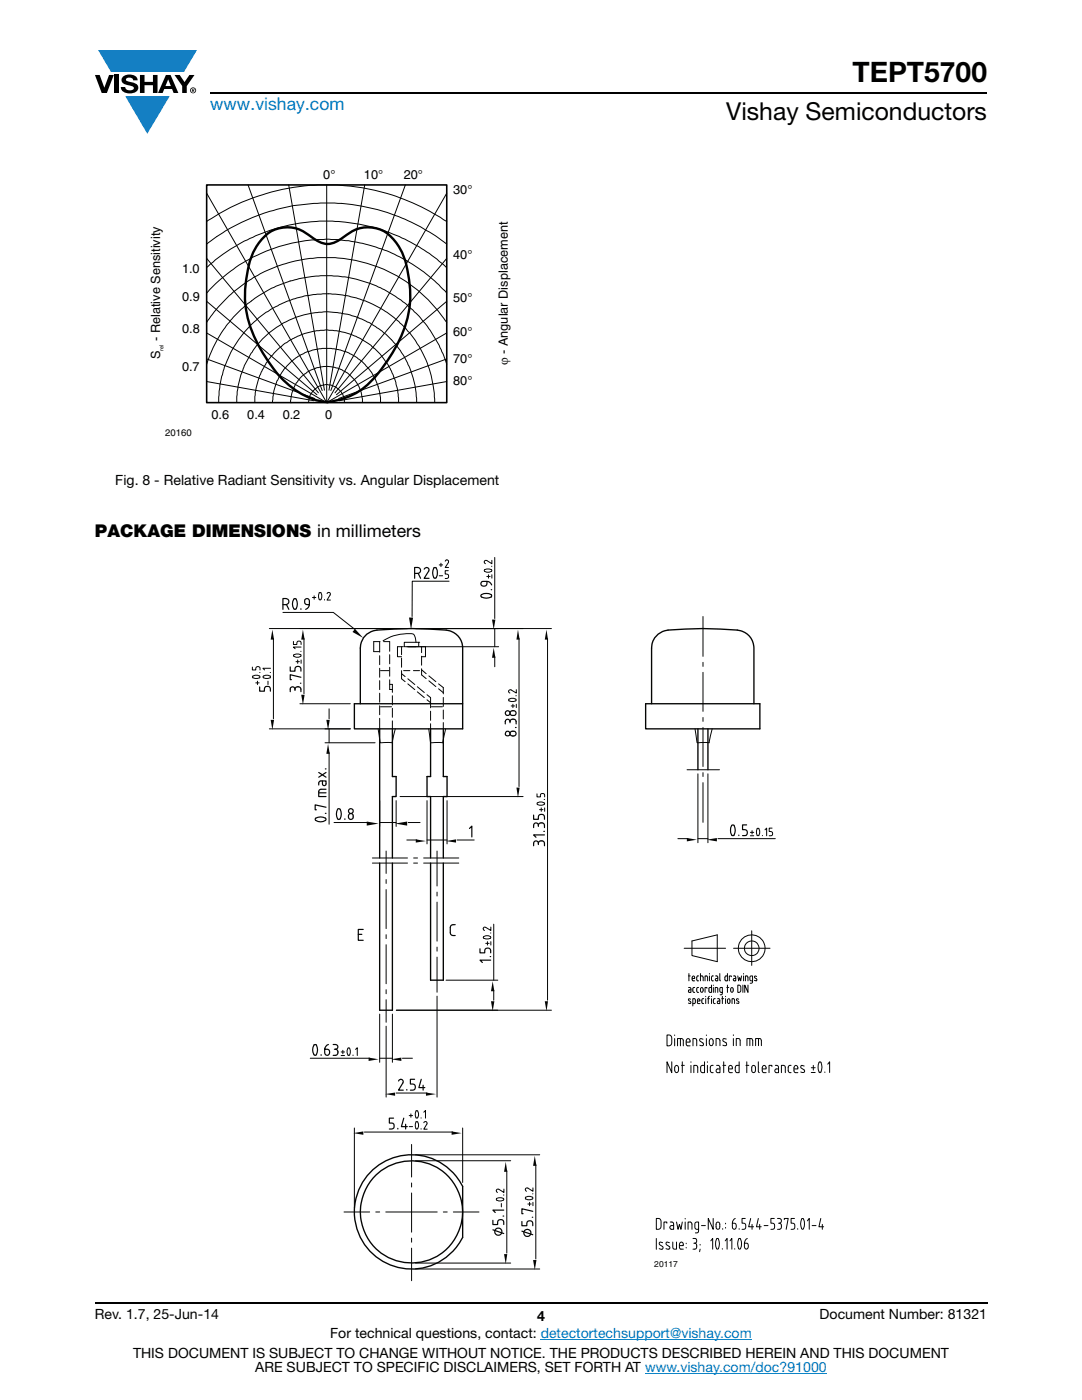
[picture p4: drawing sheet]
<svg xmlns="http://www.w3.org/2000/svg" width="216mm" height="279mm" viewBox="0 0 216 279" stroke-linecap="round" stroke-linejoin="round" font-family="sans-serif">
<g fill="#147fc3">
<path d="M19.6 10h19.7l-2.6 4.3h-1.1h-13.5z"/>
<path d="M25 19.2h8.9l-4.5 7.5z"/>
</g>
<g fill="#000">
<path d="M18.9 15h1l.9 2.5 1-2.5h.9l-1.4 3.6h-1zM22.9 15h.9v3.6h-.9zM24.6 15.3a2.1 2.1 0 0 1 2.8 .3l.1 .4h-.9a.79 .79 0 0 0-.7-.5 .79 .79 0 0 0-.8 .4l.3 .3 1 .2a1.08 1.08 0 0 1 1.2 1 1.08 1.08 0 0 1-1.1 1.2 1.73 1.73 0 0 1-2.4-1.2h.9a.96 .96 0 0 0 .8 .6 .96 .96 0 0 0 .9-.4 1.31 1.31 0 0 0-1.2-.6 1.03 1.03 0 0 1-1.1-.6 1.03 1.03 0 0 1 .2-1.1zM27.9 15h.9v1.3h1.7v-1.3h.9v3.6h-.9v-1.6h-1.7v1.6h-.9zM34.8 15h1.1l.9 1.4 1-1.4h1l-1.5 2.2v1.4h-.9v-1.4z"/>
<path d="M33.6 15.9l.5 1.3h-1.1zM33.1 15l-1.6 3.6h1l.3-.8h1.5l.3 .8h1l-1.6-3.6z"/>
<path d="M38.4 17.8h.2v.2h-.2zM38.3 17.7v.7h.1v-.3l.4 .3-.2-.3 .2-.2-.1-.2z"/>
<path d="M38.1 18a.46 .46 0 0 1 .9 0 .46 .46 0 0 1-.9 0zM37.9 18a.6 .6 0 0 0 1.2 0 .6 .6 0 0 0-1.2 0z"/>
</g>
<path d="M42 18.6h155M18.9 260h178.1" fill="none" stroke="#000" stroke-width=".36"/>
<path d="M107.9 267.3h42.1M128.7 274h36.3" fill="none" stroke="#007ec4" stroke-width=".2"/>
<path d="M29.8 33.5h72.1v54h-72.1z" fill="#fff"/>
<path d="M41.2 36.9h47.9v43.5h-47.9z" fill="none" stroke="#000" stroke-width=".32"/>
<g fill="none" stroke="#000" stroke-width=".2">
<path d="M41.2 38.6l24 41.8M49.5 36.9l14.8 41M57.6 36.9l7.1 41M65.2 36.9v43.5M72.8 36.9l-7.2 41M80.9 36.9l-14.9 41M89.1 38.6l-23.9 41.8M41.2 51.6l22.3 26.8M41.2 44.2a43.5 43.5 0 0 1 22.3-7.3h3.7a43 43 0 0 1 21.9 7.3M41.2 53.4a37 37 0 0 1 9.8-6.3l3-1.2a36.2 36.2 0 0 1 12.3-1.8 36.2 36.2 0 0 1 22.8 9.3M89.1 51.6l-22.3 26.8M89.1 48.7a39.7 39.7 0 0 0-22.3-8.2 39.3 39.3 0 0 0-18.4 3.8 39.6 39.6 0 0 0-7.2 4.4"/>
<path d="M89.1 58.5a33.1 33.1 0 0 0-8.8-6.9 32 32 0 0 0-39.1 6.9M41.2 64.3a28.6 28.6 0 0 1 22.2-12.9h3.5a30.6 30.6 0 0 1 9.7 2.3 29.2 29.2 0 0 1 8.9 6.2l1.4 1.6 2.2 2.8M41.2 66.4l24 14M41.2 71.6l21.6 7.9M41.2 76.1l21.4 3.9M41.2 60.1l22 18.7M89.1 66.4l-23.9 14M89.1 72.7l-1.5-3.8-1.8-3a24.7 24.7 0 0 0-6.9-6.7l-2.2-1.4a25.9 25.9 0 0 0-10.5-2.8h-2.2a25.3 25.3 0 0 0-15.9 6.7l-1.5 1.6a25.6 25.6 0 0 0-5.4 9.4M89.1 60.1l-22 18.7M89.1 71.6l-21.5 7.9M89.1 76.1l-21.4 3.9M43.6 80.4a25.2 25.2 0 0 1 .9-6.4 22.2 22.2 0 0 1 7.1-10.6l1.5-1.1a20.8 20.8 0 0 1 8.3-3.3 21 21 0 0 1 15.8 3.3l1.5 1.1a23 23 0 0 1 4.1 4.5 22.9 22.9 0 0 1 3.9 12.5"/>
<path d="M47.2 80.4l.1-2.2 .8-3.4a18 18 0 0 1 28.9-8.1l1.1 1.1a18.4 18.4 0 0 1 5 12.6M50.8 80.4a14.7 14.7 0 0 1 1.3-6.1 14.3 14.3 0 0 1 22.7-4.7l1.1 1.1a14.9 14.9 0 0 1 3.6 8.7v1M58 80.4h.1M61.6 80.4l.1-1.2 .4-.7a4.1 4.1 0 0 1 2.3-1.6 3.3 3.3 0 0 1 3.1 .7l.7 .9a3.2 3.2 0 0 1 .6 1.9M72.3 80.4v-.8a7.2 7.2 0 0 0-7.5-6.4 7.2 7.2 0 0 0-6.8 7.2M75.9 80.4a10 10 0 0 0-.7-4l-1.2-2.2-2-2.2a10.1 10.1 0 0 0-5.9-2.5h-1.8l-1.2 .3a11.5 11.5 0 0 0-4.9 2.3l-1 1a10.8 10.8 0 0 0-2.8 7.3"/>
</g>
<path d="M52.6 47.3a6.7 6.7 0 0 1 9.3-.1l.7 .4a4.1 4.1 0 0 0 5.6 0 7.6 7.6 0 0 1 6.4-2.1 7.6 7.6 0 0 1 5.4 4.4 21.4 21.4 0 0 1-2.2 21.3 19.7 19.7 0 0 1-7.5 7.6 16.6 16.6 0 0 1-4.9 1.4 15.1 15.1 0 0 1-10.3-5.9 26.4 26.4 0 0 1-6.2-14.5 23.6 23.6 0 0 1 1.8-9.9l.9-1.3z" fill="none" stroke="#000" stroke-width=".48"/>
<path d="M50.3 111.2h115.3v144.5h-115.3z" fill="#fff"/>
<path d="M87.2 198.8v20.2M77 204.8v14.2M79 218.1h6.2" fill="none" stroke="#040503" stroke-width=".2"/>
<g fill="#040503">
<path d="M85 218l2 .3-2 .4z"/>
<path d="M76.8 218.3l2-.3v.7z"/>
</g>
<path d="M79.5 215.7l.5-.3a.47 .47 0 0 1 .4 .7l-.9 1.5h1M81.2 217.4v.2M82.7 215.4h-.8v.9h.5a.62 .62 0 0 1 .5 .7 .62 .62 0 0 1-.5 .6h-.5M84.1 215.4l-.5 1.7h1.2M84.4 216.6v1" fill="none" stroke="#040503" stroke-width=".24"/>
<path d="M70.7 225.1v16M72.7 225.9h17.6M92.3 225.1v10.9" fill="none" stroke="#040503" stroke-width=".2"/>
<g fill="#040503">
<path d="M70.5 226.1l2-.3v.7z"/>
<path d="M90.1 225.8l2 .3-2 .4z"/>
</g>
<path d="M78.5 223.2h-.8v.9h.5a.6 .6 0 0 1 .4 .6 .6 .6 0 0 1-.4 .6h-.5M79.4 225.2v.1M80.6 223.2l-.5 1.6h1.2M80.9 224.4v.9" fill="none" stroke="#040503" stroke-width=".24"/>
<path d="M81.7 222.6h.6M81.7 224.8h.6M82 222.3v.7M82.9 230.5h24.8M83 221.7l.2-.1a.98 .98 0 0 1 0 1.5 1.13 1.13 0 0 1-.2-1.4zM83 223.9l.2-.1a.96 .96 0 0 1 0 1.6 1.2 1.2 0 0 1-.2-1.5zM84 223.1h.1M84 225.2v.2M84.6 222l.3-.4v1.5M84.6 224.1l.3-.3a.34 .34 0 0 1 .3 .5l-.6 1.1h.6M106.9 232.5v18.8M82.9 253.3h24.8" fill="none" stroke="#040503" stroke-width=".2"/>
<g fill="#040503">
<path d="M106.4 251.5h.6l-.3 2z"/>
<path d="M106.7 230.7l.3 2h-.6z"/>
</g>
<g fill="none" stroke="#040503" stroke-width=".24">
<path d="M104.1 243.8v.8h1v-.5a.6 .6 0 0 1 .6-.5 .6 .6 0 0 1 .6 .5v.5M104.1 245.7l2.2 .7M106.2 242.9h.1M106.3 241.7l-2.2-.5v1h.3"/>
<circle cx="105.2" cy="246.1" r=".72"/>
</g>
<path d="M82.9 231.7h19M101.1 233.6v16.5M104.9 238.9a1.09 1.09 0 0 1 1.4 .2 .98 .98 0 0 1-1.5 0zM105.7 239.9v.7M106.3 238.3h.1M106.3 237.1v.6l-1-.6a.34 .34 0 0 0-.5 .3l.3 .3M106.3 239.9v.7M82.9 252.1h19M105.3 240.3h.7" fill="none" stroke="#040503" stroke-width=".2"/>
<g fill="#040503">
<path d="M100.6 250.3h.6l-.3 2z"/>
<path d="M100.9 231.9l.3 2h-.6z"/>
</g>
<g fill="none" stroke="#040503" stroke-width=".24">
<path d="M98.3 243.5v.9h1v-.5a.63 .63 0 0 1 .6-.5 .63 .63 0 0 1 .6 .5v.5M98.3 245.4l2.2 .8M100.4 242.7h.1M100.5 241.5h-2.2l.5 .5"/>
<circle cx="99.4" cy="245.8" r=".72"/>
</g>
<g fill="none" stroke="#040503" stroke-width=".2">
<path d="M53.7 125.4h27.6M54.6 127.4v16.1M53.7 145.5h16.2M82.1 228.4v6.5M82.1 236.1v.8M82.1 238.1v7.8M99.1 239.2a1.2 1.2 0 0 1 1.4 .1 .98 .98 0 0 1-1.5 0zM100.4 238.5h.1M100.5 237.3v.7l-1-.7a.34 .34 0 0 0-.5 .3l.3 .4M68.6 241.9h5.2M75 241.9h.8M77 241.9h10.2"/>
<path d="M82.1 247.1v.8M82.1 249.1v6.5M88.5 241.9h.7M90.5 241.9h5.1M100 240.2v.7"/>
</g>
<g fill="none" stroke="#040503" stroke-width=".27">
<path d="M74.3 233.5a11.4 11.4 0 0 1 18 3.3v10.2a11.4 11.4 0 0 1-17 4 11.4 11.4 0 0 1-1-17.5z"/>
<circle cx="82.1" cy="241.9" r="10.2"/>
</g>
<g fill="#040503">
<path d="M54.3 125.7l.4 1.9h-.7z"/>
<path d="M54 143.7h.7l-.4 2z"/>
</g>
<path d="M51.8 137.1v.8h1v-.4a.6 .6 0 0 1 .6-.5 .6 .6 0 0 1 .5 .5v.4" fill="none" stroke="#040503" stroke-width=".24"/>
<path d="M50.4 133.1v.6h.6l.1-.5 .3-.2 .4 .2 .1 .5M50.5 134.9a1.03 1.03 0 0 1 1.4 .2 1.03 1.03 0 0 1-1.5 0zM51 136.3h.7M51.4 135.9v.7M51.8 134.2h.1M52.6 134.9a1.03 1.03 0 0 1 1.4 .2 1.03 1.03 0 0 1-1.5 0zM53.5 135.9v.7M53.9 134.2h.1M54 133.4h-1.5l.3 .3M59.8 125.4h21.5M60.7 127.4v11M59.8 140.4h10.1" fill="none" stroke="#040503" stroke-width=".2"/>
<g fill="#040503">
<path d="M60.1 138.7h.7l-.4 2z"/>
<path d="M60.4 125.7l.4 1.9h-.7z"/>
</g>
<path d="M57.9 133.1v.8h1v-.4a.6 .6 0 0 1 .6-.5 .6 .6 0 0 1 .5 .5v.4M58.9 137.5a.6 .6 0 0 1 .6-.5 .6 .6 0 0 1 .5 .5v.5M58.9 137.5a.47 .47 0 0 0-.5-.4 .47 .47 0 0 0-.5 .4v.5M58.9 137.5v.3M59.9 136.3h.1M60 135.2l-2.1-.5v.9h.2" fill="none" stroke="#040503" stroke-width=".24"/>
<path d="M58.6 128v.6h.6v-.3a.43 .43 0 0 1 .5-.4 .43 .43 0 0 1 .4 .4v.3M58.7 130.7a1.13 1.13 0 0 1 1.4 .1 .97 .97 0 0 1-1.5 0zM59.1 132h.6M59.4 131.7v.7M60 130h.1M60.1 129.1h-1.5l.3 .4M60.1 131.7v.7M64.9 145.5h5M64.9 148.2h9.9M65.7 141.5v2M65.7 145.5v2.7M65.7 150.2v14.3" fill="none" stroke="#040503" stroke-width=".2"/>
<g fill="#040503">
<path d="M65.1 143.7h.7l-.3 2z"/>
<path d="M65.5 148.4l.3 2h-.7z"/>
</g>
<path d="M63.6 158.2h1.5M63.6 154.2l1.5 .9M64.3 155.9v.5a.37 .37 0 0 0 .3 .4 .37 .37 0 0 0 .4-.2l.1-.7h-1.1l-.3 .2-.1 .6M64.9 153.4h.2M65.1 154.2l-1.5 .9M65.1 157.5h-1.1l-.3 .2-.1 1.3h1.5M62.9 163.4a1.61 1.61 0 0 1 2.2 .1 1.41 1.41 0 0 1-2.2 0zM64.9 162.3h.2M65.1 161.1l-2.2-.5v1h.2" fill="none" stroke="#040503" stroke-width=".24"/>
<path d="M74.3 172.2h7M82.5 172.2h.8M84.5 172.2h7M61.9 211.2h11.9M75.8 211.2h2.5M75.8 202.4v9.6M78.3 202.4v9.6M80.3 211.2h2" fill="none" stroke="#040503" stroke-width=".2"/>
<g fill="#040503">
<path d="M78.1 211.4l2-.3v.6z"/>
<path d="M73.6 211.1l1.9 .3-1.9 .3z"/>
</g>
<path d="M71.5 186.5h.7M72.5 185.5h-1v2.2h1M62.7 208.6l.3-.1a1.61 1.61 0 0 1-.1 2.1h-.1a1.74 1.74 0 0 1-.1-2zM64.1 210.5v.1M65.5 208.5a1.35 1.35 0 0 0-.5 2.1 .59 .59 0 0 0 .8-.5 .59 .59 0 0 0-.5-.7h-.5M66.5 208.5h.5a.47 .47 0 0 1 .4 .4 .47 .47 0 0 1-.4 .5M66.7 209.4h.3M67 209.4a.62 .62 0 0 1 .4 .6 .62 .62 0 0 1-.4 .6h-.5" fill="none" stroke="#040503" stroke-width=".24"/>
<g fill="none" stroke="#040503" stroke-width=".2">
<path d="M74.3 171.2h7M82.5 171.2h.8M84.5 171.2h7M89 195.6h10.3M98.5 184.4v11.2M98.5 197.6v2M68.1 210.7h.6M68.1 209.9h.6M68.4 209.6v.7M69.4 209.2l.2-.1a1.08 1.08 0 0 1 0 1.6 1.09 1.09 0 0 1-.2-1.5zM70.4 210.6v.1M71 209.4l.3-.3v1.6"/>
<path d="M79.1 201.6h20.2"/>
</g>
<g fill="#040503">
<path d="M98 199.8h.6l-.3 2z"/>
<path d="M98.3 195.8l.3 2h-.6z"/>
</g>
<path d="M95.8 189.3v.9h.9v-.5a.6 .6 0 0 1 .6-.5 .6 .6 0 0 1 .6 .5v.5M97.8 190.9h.1M97.9 191.6h-2.1l.5 .5" fill="none" stroke="#040503" stroke-width=".24"/>
<path d="M56.5 122.2h10l4.3 3.4M96.5 186.9a1.03 1.03 0 0 1 1.4 .2 1.03 1.03 0 0 1-1.5 0zM96.9 188.3h.7M97.3 187.9v.7M97.9 186.2h.1M97.9 185v.7l-1-.6-.3-.1-.2 .4 .3 .3M97.9 187.9v.7" fill="none" stroke="#040503" stroke-width=".2"/>
<path d="M85.9 195.6h2.6" fill="none" stroke="#040503" stroke-width=".27"/>
<path d="M70.8 125.5l1.7 1.8-2.2-1.2z" fill="#040503"/>
<path d="M58.7 119.5l.2-.1a1.48 1.48 0 0 1 0 2.2h-.2a1.67 1.67 0 0 1 0-2.1zM56.5 120.7h.6a.61 .61 0 0 0 .5-.6 .61 .61 0 0 0-.5-.7h-.6v2.2M57.2 120.7l.4 .9M60 121.5v.1M61.7 120.7h-.4a.59 .59 0 0 1-.5-.7 .59 .59 0 0 1 .7-.5 1.44 1.44 0 0 1-.5 2.1" fill="none" stroke="#040503" stroke-width=".24"/>
<path d="M62.3 119.2h.7M62.7 118.9v.7M63.7 118.3l.2-.1a.97 .97 0 0 1 0 1.6 1.2 1.2 0 0 1-.2-1.5zM64.8 119.7v.1M65.3 118.5l.3-.3 .3 .2v.3l-.6 1.1h.6M98.7 111.3v12.1M81.5 129.1h18M82.9 125.4h16.6M98.7 125.4v3.7M98.7 131.1v2" fill="none" stroke="#040503" stroke-width=".2"/>
<g fill="#040503">
<path d="M98.5 129.3l.4 2h-.7z"/>
<path d="M98.2 123.7h.7l-.4 2z"/>
</g>
<path d="M96 118.8a1.8 1.8 0 0 1 2.1 0v.2a1.61 1.61 0 0 1-2.2-.1zM97.2 116v.5a.57 .57 0 0 1-.8 .5 .57 .57 0 0 1-.2-.9l.2-.1a1.34 1.34 0 0 1 1.7 .7M98 117.7h.1" fill="none" stroke="#040503" stroke-width=".24"/>
<path d="M96.7 113.7a1.2 1.2 0 0 1 1.4 .2 .98 .98 0 0 1-1.5 0zM97.1 115h.7M97.5 114.7v.7M98.1 113h.1M98.1 111.8v.7l-1-.6a.34 .34 0 0 0-.5 .3l.3 .3M98.1 114.7v.7M76.4 127.9a9.2 9.2 0 0 1 6-1.4l.5 .8 .1 .9M85.2 159.8v8.6M89.2 159.8v8.6M81.2 167.6h2M85.2 167.6h4M91.2 167.6h3.4" fill="none" stroke="#040503" stroke-width=".2"/>
<path d="M75.8 201.6h2.5" fill="none" stroke="#040503" stroke-width=".27"/>
<g fill="#040503">
<path d="M83 167.5l2 .4-2 .3z"/>
<path d="M89 167.9l2-.4v.7z"/>
</g>
<path d="M93.7 165.3l.4-.4v2.1" fill="none" stroke="#040503" stroke-width=".24"/>
<path d="M82.9 125.4h21.5M103.6 127.4v29.6M79.8 159h24.6" fill="none" stroke="#040503" stroke-width=".2"/>
<g fill="#040503">
<path d="M103.4 125.7l.3 1.9h-.7z"/>
<path d="M103 157.2h.7l-.3 2z"/>
</g>
<g fill="none" stroke="#040503" stroke-width=".24">
<path d="M101.1 146h.4l.2 .4a.46 .46 0 0 1-.4 .5 .46 .46 0 0 1-.5-.5zM101.8 144a.62 .62 0 0 1 .6-.5 .62 .62 0 0 1 .6 .5v.5M101.8 144a.47 .47 0 0 0-.5-.5 .47 .47 0 0 0-.5 .5v.5M101.8 144v.2M102 141.9a.56 .56 0 0 1 .8 .1 .56 .56 0 0 1-.1 .7l-.2 .1a.51 .51 0 0 1-.6-.2 .51 .51 0 0 1 .1-.7zM102 146l.2-.1a.52 .52 0 0 1 .8 .5 .52 .52 0 0 1-.8 .5 .49 .49 0 0 1-.4-.4 .49 .49 0 0 1 .2-.5zM102.9 145.2h.1"/>
<circle cx="101.3" cy="142.3" r=".47"/>
</g>
<g fill="none" stroke="#040503" stroke-width=".2">
<path d="M80.7 128.2h2.8v.9h-2.8zM83.5 128.2h.1M101.6 139.5a1.09 1.09 0 0 1 1.4 .2 1.08 1.08 0 0 1-1.5 0zM102.9 138.9h.1M103 137.6v.7l-1-.6a.38 .38 0 0 0-.5 .3l.2 .3M75.5 145.5l.4 2.7h2.4l.6-2.7M75.8 159.8v5.1M79 159.8v5.1M85.5 145.5l.4 2.7h.3h2.1l.6-2.7M102 140.9h.7M102.3 140.5v.7M103 140.5v.7"/>
<path d="M66.6 164.2h6.8M75.8 164.2h3.2M77 169.8v4.5M77 175.5v.8M77 177.5v7.8M81.4 164.2h2.4M87.2 169.8v7M87.2 178v.8M77 186.5v.8M77 188.5v7.8M77 197.5v.8M77 199.5v4.5"/>
<path d="M87.2 180v7.8M87.2 189v.8M87.2 191v7"/>
</g>
<path d="M71.9 140.4v-11.1a3.6 3.6 0 0 1 3.3-3.6 70.8 70.8 0 0 1 14.5 .2 3.6 3.6 0 0 1 2.6 3.4v16.2h-21.6v-5.1h21.6M75.8 145.5v25.7M78.3 145.5v9.5h.7v4h-.7v12.2M85.9 145.5v9.5h-.7v4h.7v12.2M88.5 145.5v9.5h.7v4h-.7v12.2M75.8 172.2v29.4M78.3 172.2v29.4M85.9 172.2v23.4M88.5 172.2v23.4" fill="none" stroke="#040503" stroke-width=".27"/>
<g fill="#040503">
<path d="M78.8 164.4l2.4-.4v.8z"/>
<path d="M73.2 164l2.4 .4-2.4 .4z"/>
</g>
<g fill="none" stroke="#040503" stroke-width=".24">
<path d="M67.4 161.5l.2-.1a1.41 1.41 0 0 1 0 2.1h-.1a1.83 1.83 0 0 1-.1-2zM68.8 163.4v.1M69.8 162.4a.56 .56 0 0 1 .7 .5 .56 .56 0 0 1-.7 .6 .71 .71 0 0 1 0-1.1zM90.8 184.5l-.7 .1-.3 .5 .1 1.3 .2 .2 .7 .1"/>
<circle cx="70" cy="161.9" r=".48"/>
</g>
<g fill="none" stroke="#040503" stroke-width=".2">
<path d="M75.8 128v2.1M75.8 130.9v1.8M75.8 133.4v1.8M75.8 135.8v1.8M75.8 138.3v1.8M75.8 128h-1.2v2h1.2M75.9 133.8h1.7M76.5 128h1.3v2M77.8 130.7v1.8M77.8 133.2v1.8M77.8 135.7v1.9h.5M77.8 136.6h.5v1.6"/>
<path d="M78.3 138.9v1.8M80.1 134.4l.7 .6M80.1 129.1v1.6M80.1 131.3v1.9M80.1 133.8v1.7l.7 .5M80.5 129.1h-1.2v2h.8M80.5 133.8h1.3M81.2 129.1h1.8M81.4 136.5l1.4 1.1M81.4 135.5l1.4 1.1M82.5 133.8h1.2M82.9 125.4h27.1"/>
<path d="M83.3 138.1l1.4 1.1M83.3 137.1l1.4 1.1M83.7 129.1h1.2v2h-.8M84.1 133.7l.9 .7M84.1 129.1v1.1M84.1 131v1.8M84.1 133.5v1.2l.9 .7M85.2 139.7l.7 .5M85.2 138.6l.7 .6v2.1M85.6 135.9l1.4 1.1M85.6 134.9l1.4 1.1M87.5 137.5l1 .7"/>
<path d="M87.5 136.5l1 .7v1.3M88.5 139.2v1.8M109.3 127.4v72.2M140.3 123v8M140.3 132.2v.8M140.3 134.2v7.8M75.8 140.8v1.8M75.8 143.4v2.1M75.9 141.1h2.2M78.3 141.4v1.8M78.3 143.9v1.6M85.9 141.9v1.9"/>
<path d="M85.9 144.4v1.1M86.1 141.1h2.2M88.5 141.7v1.8M88.5 144.2v1.3M137.1 153.6h6.5M138.7 145.5l.4 2.7h2.4l.6-2.7M140.3 143.2v.8M140.3 145.2v7.8M140.3 154.2v.8M140.3 156.2v7.9M136.5 189.2h8.3M137.4 194.8h.3"/>
<path d="M137.4 197.1l.4 .1 .1 .9-.5-.1v-.4l.5-.1M137.5 194.3v1.5M137.8 199.4l-.3-.1-.1 .2 .5 .5-.1 .2-.1 .1-.3-.1M138.1 187.8l5-1.2v5.3l-5-1.2zM138.1 195.3h.5l-.1-.5h-.1l-.3 .1v.6l.2 .3h.3M138.6 197.1l-.3 .1-.1 .5 .1 .3 .3 .1M139.2 199.8h.5l-.2-.4-.1-.1-.2 .2v.6l.1 .2h.4M139.4 194.8h-.3l-.1 .6 .1 .3 .3 .1M139.4 197.1l-.3 .1-.1 .5 .1 .3 .3 .1M139.8 194.8l.5 .1v.9M139.8 194.3v1.5M139.8 197.2l.2-.1 .3 .3-.1 .5-.2 .2-.2-.2z"/>
<path d="M140.4 199.3l-.3 .1-.1 .6 .1 .3h.3M140.8 198.8v.1M140.8 199.3v1M141.1 197.2v-.1h-.4v1M141.2 195.8l-.1-1h-.4v1M141.2 199.3h.4M141.6 194.3v.1M141.6 194.8v1M141.6 198.8l-.3 .4v1.1M142 196.6v1.5h-.3l-.2-.2v-.7l.5-.1M142 198.8v.1M142 199.3v1"/>
<path d="M142.3 194.8h-.2l-.1 .6 .1 .3 .2 .1M142.3 196.6v.1M142.3 197.1v1M142.7 199.3l-.3 .1-.1 .6 .1 .3h.3M142.8 194.8l.4 .1v.9l-.4-.1v-.4h.4M143.2 199.3l.4 .1v.9l-.4-.1v-.3l.4-.1M143.2 198.1v-.9l-.5-.1v1M143.6 194.3v1.3l.2 .2M144 199.3h.4M144.1 198.1h-.3l-.1-.2v-.8h.4v1.1l-.1 .3h-.3M144.1 198.8v1.5M144.8 198.8v.1"/>
<path d="M144.8 199.3v1M145 197.1h.4M145.2 194.3v1.5l-.5-.1v-.8v-.1h.5M145.2 196.6v1.5M145.2 199.5l.2-.2 .2 .2v.6l-.2 .2-.2-.2zM145.9 194.9v-.1h-.4v1M145.9 197.1h.3l.1 .3v.5l-.2 .2-.3-.4zM146.4 189.2h7.3M146.4 194.8l.4 .1v.9l-.4-.1v-.4h.4M147.2 194.8l.2 1 .2-.7 .2 .7 .2-1M147.2 196.6l.5 .1 .1 .1v1l-.3 .3h-.3zM147.4 199.4l-.3-.1-.2 .2 .5 .4v.3h-.5"/>
<path d="M148.2 196.6v1.5M148.4 194.3v.1M148.4 194.8v1M149.2 195.8l-.1-1h-.4v1M149.3 196.6v1.5l-.7-1.5v1.5M150 185.8v6.9M150.2 195.8l-.5-.2-.1-.5 .2-.3h.4v1.2l-.2 .2h-.3M151 194.9l-.3-.1-.2 .2 .5 .5v.1l-.1 .2-.4-.2M79.1 201.6h30.9M133.1 206.6h.4a.58 .58 0 0 1 .5 .6v.8a.59 .59 0 0 1-.5 .7h-.4zM134 211.9v2.2l-.9-2.2v2.2M134.6 206.6v.1"/>
<path d="M134.6 207.3v1.4M134.8 212.7h.4a.89 .89 0 0 1-.2 1.4l-.2-.1a1.08 1.08 0 0 1 0-1.3zM135.2 208.7v-1.4h.8l.3 .2v1.2M135.8 207.3v1.4M136 212.6h.5M136.1 211.9v2.2M136.9 208h.8a.48 .48 0 0 0-.1-.5 .48 .48 0 0 0-.5-.2 1.15 1.15 0 0 0 0 1.4h.6M137.9 211.9v.1M137.9 212.6v1.5M138.2 200.3h.5v-.2v-.8h-.5v1.5M138.3 208.7v-1.4h.4l.3 .2v1.2M138.4 214.1v-1.5h.5l.3 .2v1.3"/>
<path d="M140.3 207.4l-.6-.1-.1 .3 .7 .6v.4l-.2 .1-.5-.1M140.6 211.9v2.2h-.5l-.3-.3v-1l.3-.2h.5M141 206.6v.1M141 207.3v1.4M141.2 211.9v.1M141.2 212.6v1.5M141.7 207.3h.4a.88 .88 0 0 1-.2 1.4h-.2a1.08 1.08 0 0 1 0-1.4zM142.3 212.6a.44 .44 0 0 0-.6 .5v.5a.44 .44 0 0 0 .6 .5M142.9 208.7v-1.4h.4l.4 .4v1M143 212.6l.5 .1 .2 .4v1l-.7-.1-.1-.3 .1-.3 .7-.1M144.2 212.6h.6M144.4 211.9v2.2"/>
<path d="M144.9 207.4l-.6-.1-.1 .4 .7 .4 .1 .5-.3 .1-.5-.1M145.4 213.3h.7a.46 .46 0 0 0 0-.5 .46 .46 0 0 0-.5-.1l-.2 .4v.8l.3 .2h.4M146.3 206.5v.2M146.3 207.3v1.4M146.6 200.3l-.1-.9-.4-.1v1M146.9 208.7v-1.4h.5l.3 .2v1.2M147.5 211.9v2.2l-.6-.1a1.16 1.16 0 0 1 0-1.3l.6-.1M148.8 212.6h.6M149 211.9v2.2M149 208.7v-1.4h.9h.1l.2 .4v1M149.6 207.3v1.4M150.2 212.7l.2-.1 .3 .3v.9l-.3 .3-.4-.3v-.7z"/>
<path d="M150.8 208.7v-1.4h.8h.2l.1 .4v1M151.3 211.9v1.9l.2 .3M151.3 207.3v1.4M152.1 213.3h.8a.48 .48 0 0 0-.1-.5 .48 .48 0 0 0-.5-.1 1.15 1.15 0 0 0-.1 1.3l.7 .1M154 212.9v-.3h-.6v1.5M154.7 212.6l.5 .1 .1 .4v1l-.6-.1-.1-.3 .1-.3 .6-.1M155.9 214.1v-1.5h.5l.3 .2v1.3M157.9 212.6a.44 .44 0 0 0-.6 .5v.5a.44 .44 0 0 0 .6 .5M158.4 213.3h.8a.48 .48 0 0 0-.1-.5 .48 .48 0 0 0-.5-.1 1.16 1.16 0 0 0 0 1.3l.6 .1M160.5 212.8l-.6-.1-.1 .4 .6 .4 .1 .4a.53 .53 0 0 1-.7 0M161.9 214h.8M161.9 213.1h.8"/>
<path d="M162.3 212.6v1M163.4 212l.2-.1a1.65 1.65 0 0 1 0 2.2 1.78 1.78 0 0 1-.2-2.1zM164.6 213.9v.1M165.2 212.4l.3-.5v2.1M131 247.2v2.1M131 243.2h.4a.59 .59 0 0 1 .5 .6v.9a.59 .59 0 0 1-.5 .6h-.4zM132.2 248l-.4-.1-.3 .3 .8 .7v.3l-.2 .1-.6-.1M133.1 244.1v-.2h-.6v1.4M133.6 248l-.5-.1-.2 .2 .1 .3 .6 .5v.3a.53 .53 0 0 1-.7 0M133.7 243.9h.5l.2 .4v1h-.6a.37 .37 0 0 1-.2-.4 .37 .37 0 0 1 .3-.3h.5M134.2 247.9l.1 1.2 .3 .2h.4v-1.4M135 243.9l.3 1.4 .3-.9 .3 .9 .2-1.4"/>
<path d="M135.6 248.6h.7a.46 .46 0 0 0 0-.5 .46 .46 0 0 0-.5-.2 1.1 1.1 0 0 0-.1 1.4h.6M136.7 243.2v.1M136.7 243.9v1.4M136.9 248.1v.1M136.9 249v.1M137.3 245.3v-1.4h.4l.4 .4v1M138.3 247.2h.3a.49 .49 0 0 1 .4 .4 .49 .49 0 0 1-.4 .5M138.4 248.1h.2M138.6 248.1a.62 .62 0 0 1 .4 .8 .62 .62 0 0 1-.7 .4M139.4 245.3h-.4l-.3-.2v-1l.3-.2h.4v1.7l-.1 .4h-.5M139.7 248.3v.2M139.7 249.3l-.1 .5"/>
<path d="M140 244.6h.7M141.8 247.6l.4-.4v2.1M142.3 243.2v2.1l-1-2.1v2.1M143.1 247.2h.2a1.96 1.96 0 0 1 0 2.1h-.2a2.17 2.17 0 0 1 0-2.1zM143.1 243.9h.2l.3 .2v1l-.3 .2-.4-.2v-.7zM144.1 249.2v.1M144.2 245.2v.1M144.7 247.6l.4-.4v2.1M144.8 244.1v.2M144.8 245v.1M145.7 247.6l.3-.4v2.1M146.6 249.2v.1"/>
<path d="M146.7 243.2a1.46 1.46 0 0 0-.4 2.1h.2a.64 .64 0 0 0 .4-.8 .64 .64 0 0 0-.8-.4M147.5 247.2h.2a1.94 1.94 0 0 1-.1 2.1h-.1a1.96 1.96 0 0 1 0-2.1zM147.5 245.2v.1M148.7 243.2h-.6v.9a.62 .62 0 0 1 .7 .6 .62 .62 0 0 1-.7 .6M149.1 247.2a1.52 1.52 0 0 0-.4 2l.2 .1a.7 .7 0 0 0 .2-1.2h-.6M149.8 243.2l-.4 1.6h1M150.1 244.4v.9M151.3 243.2l-.4 1.6h1M151.6 244.4v.9M152.5 244.6h.7M154.5 243.2h-.7v.9a.62 .62 0 0 1 .8 .6 .62 .62 0 0 1-.8 .6M155.1 243.2h.4a.49 .49 0 0 1 .4 .4 .49 .49 0 0 1-.4 .5"/>
<path d="M155.3 244.1h.2M155.5 244.1a.67 .67 0 0 1 .4 .6 .67 .67 0 0 1-.4 .6h-.4M156.5 243.4v-.2h.8l-.4 2.1M158.5 243.2h-.6v.9a.62 .62 0 0 1 .7 .6 .62 .62 0 0 1-.7 .6M159.2 245.2v.1M160 243.3l.2-.1a1.76 1.76 0 0 1 0 2.1h-.1a2.19 2.19 0 0 1-.1-2zM161.1 243.6l.4-.4v2.1M162.1 244.6h.7M163.8 243.2l-.4 1.6h1M164.1 244.4v.9"/>
<circle cx="150" cy="189.2" r="2.67"/>
<circle cx="150" cy="189.3" r="1.47"/>
</g>
<path d="M130 140.4v-11.1a3.6 3.6 0 0 1 3.3-3.6 71.1 71.1 0 0 1 14.5 .2 3.6 3.6 0 0 1 2.6 3.4v11.1M139.3 145.5v8.1M141.3 145.5v8.1M151.6 140.4v5.1h-22.8v-5.1h22.8" fill="none" stroke="#040503" stroke-width=".27"/>
<g fill="#040503">
<path d="M109 125.7l.3 1.9h-.6z"/>
<path d="M108.7 199.8h.6l-.3 2z"/>
</g>
<path d="M106.5 162.7v.8h.9v-.5a.62 .62 0 0 1 .6-.5 .62 .62 0 0 1 .6 .5v.5M107.4 164.7a.47 .47 0 0 0-.5-.5 .47 .47 0 0 0-.4 .5v.5M107.4 164.7v.2M107.4 164.7a.63 .63 0 0 1 .6-.5 .63 .63 0 0 1 .6 .5v.5M107.4 168.3a.47 .47 0 0 0-.5-.5 .47 .47 0 0 0-.4 .5v.5M107.4 168.3v.3M107.4 168.3a.63 .63 0 0 1 .6-.5 .63 .63 0 0 1 .6 .5v.5M108.5 165.9h.1M108.6 166.6h-2.1l.4 .5" fill="none" stroke="#040503" stroke-width=".24"/>
<path d="M107.2 158.4v.6h.6v-.3a.43 .43 0 0 1 .5-.3 .43 .43 0 0 1 .4 .3v.3M108.6 159.5h.1M139.3 154.4v13.8M141.3 154.4v13.8M107.2 160.2a1.09 1.09 0 0 1 1.5 .2 1.05 1.05 0 0 1-1.5 0zM107.7 161.6h.6M108 161.2v.7M108.7 161.2v.7M135.3 167.4h2M139.3 167.4h2M143.3 167.4h11.4" fill="none" stroke="#040503" stroke-width=".2"/>
<g fill="#040503">
<path d="M137.1 167.2l2 .4-2 .3z"/>
<path d="M141 167.6l2-.4v.7z"/>
</g>
<path d="M146 164.7h.4a1.8 1.8 0 0 1 0 2.1h-.3a1.74 1.74 0 0 1-.1-2.1zM147.4 166.7v.1M149 164.6h-.8v1h.4a.6 .6 0 0 1 .5 .6 .6 .6 0 0 1-.5 .6h-.4" fill="none" stroke="#040503" stroke-width=".24"/>
<path d="M89.6 116h-7.3l-.1 7M149.7 166.8h.7M149.7 166.1h.7M150.1 165.8v.7M151.1 165.4l.1-.1a.98 .98 0 0 1 0 1.5 1.13 1.13 0 0 1-.1-1.4zM152.1 166.7v.1M152.6 165.6l.4-.3v1.5M154.1 165.3h-.6v.6h.3a.43 .43 0 0 1 .4 .5 .43 .43 0 0 1-.4 .4h-.3" fill="none" stroke="#040503" stroke-width=".2"/>
<path d="M81.6 123.2h.8l-.4 2.5z" fill="#040503"/>
<path d="M82.7 114.4h.6a.59 .59 0 0 0 .6-.6 .59 .59 0 0 0-.6-.5h-.6v2.1M83.4 114.4l.5 1M84.6 113.6l.5-.3a.47 .47 0 0 1 .4 .7l-.9 1.4h1M86.6 113.4l.3-.1a1.61 1.61 0 0 1-.1 2.1h-.1a1.93 1.93 0 0 1-.1-2z" fill="none" stroke="#040503" stroke-width=".24"/>
<path d="M87.6 112.7h.7M87.6 114.9h.7M88 112.4v.7M88.8 112l.2-.2a.36 .36 0 0 1 .4 0 .36 .36 0 0 1 .1 .5l-.7 .9h.7M89.4 113.9h-.6v.7h.4a.45 .45 0 0 1 .3 .4 .45 .45 0 0 1-.3 .5h-.4" fill="none" stroke="#040503" stroke-width=".2"/>
<text font-size="5.6" x="170.1" y="16.4">TEPT5700</text>
<text font-size="4.9" x="144.9" y="24">Vishay Semiconductors</text>
<text font-size="3.5" fill="#007ec4" x="42" y="21.9">www.vishay.com</text>
<text font-size="3.5" x="18.9" y="107.2">PACKAGE DIMENSIONS in millimeters</text>
<g font-size="2.8">
<text x="23" y="96.8">Fig. 8 - Relative Radiant Sensitivity vs. Angular Displacement</text>
<text x="18.9" y="263.3">Rev. 1.7, 25-Jun-14</text>
<text x="107.2" y="263.6">4</text>
<text x="163.6" y="263.3">Document Number: 81321</text>
<text x="65.9" y="267.1">For technical questions, contact: detectortechsupport@vishay.com</text>
<text x="26.5" y="271">THIS DOCUMENT IS SUBJECT TO CHANGE WITHOUT NOTICE. THE PRODUCTS DESCRIBED HEREIN AND THIS DOCUMENT</text>
<text x="50.9" y="273.8">ARE SUBJECT TO SPECIFIC DISCLAIMERS, SET FORTH AT www.vishay.com/doc?91000</text>
</g>
<g font-size="2.5">
<text x="64.5" y="35.7">0°</text>
<text x="72.6" y="35.7">10°</text>
<text x="80.6" y="35.7">20°</text>
<text x="90.4" y="38.8">30°</text>
<text x="90.4" y="51.6">40°</text>
<text x="36.3" y="54.6">1.0</text>
<text x="36.3" y="60.1">0.9</text>
<text x="90.4" y="60.4">50°</text>
<text x="32" y="71.7" transform="rotate(-90 32 71.7)">S</text>
<text x="32" y="68.1" transform="rotate(-90 32 68.1)">- Relative Sensitivity</text>
<text x="36.3" y="66.4">0.8</text>
<text x="90.4" y="67.1">60°</text>
<text x="36.3" y="74">0.7</text>
<text x="90.4" y="72.4">70°</text>
<text x="90.4" y="76.8">80°</text>
<text x="101.3" y="72.9" transform="rotate(-90 101.3 72.9)">ϕ - Angular Displacement</text>
<text x="42.2" y="83.7">0.6</text>
<text x="49.3" y="83.7">0.4</text>
<text x="56.4" y="83.7">0.2</text>
<text x="64.9" y="83.7">0</text>
</g>
<text font-size="1.9" x="33" y="87.1">20160</text>
<text font-size="1.7" fill="#040503" x="130.6" y="252.8">20117</text>
<text font-size="1.1" x="32.6" y="70" transform="rotate(-90 32.6 70)">rel</text>
</svg>
